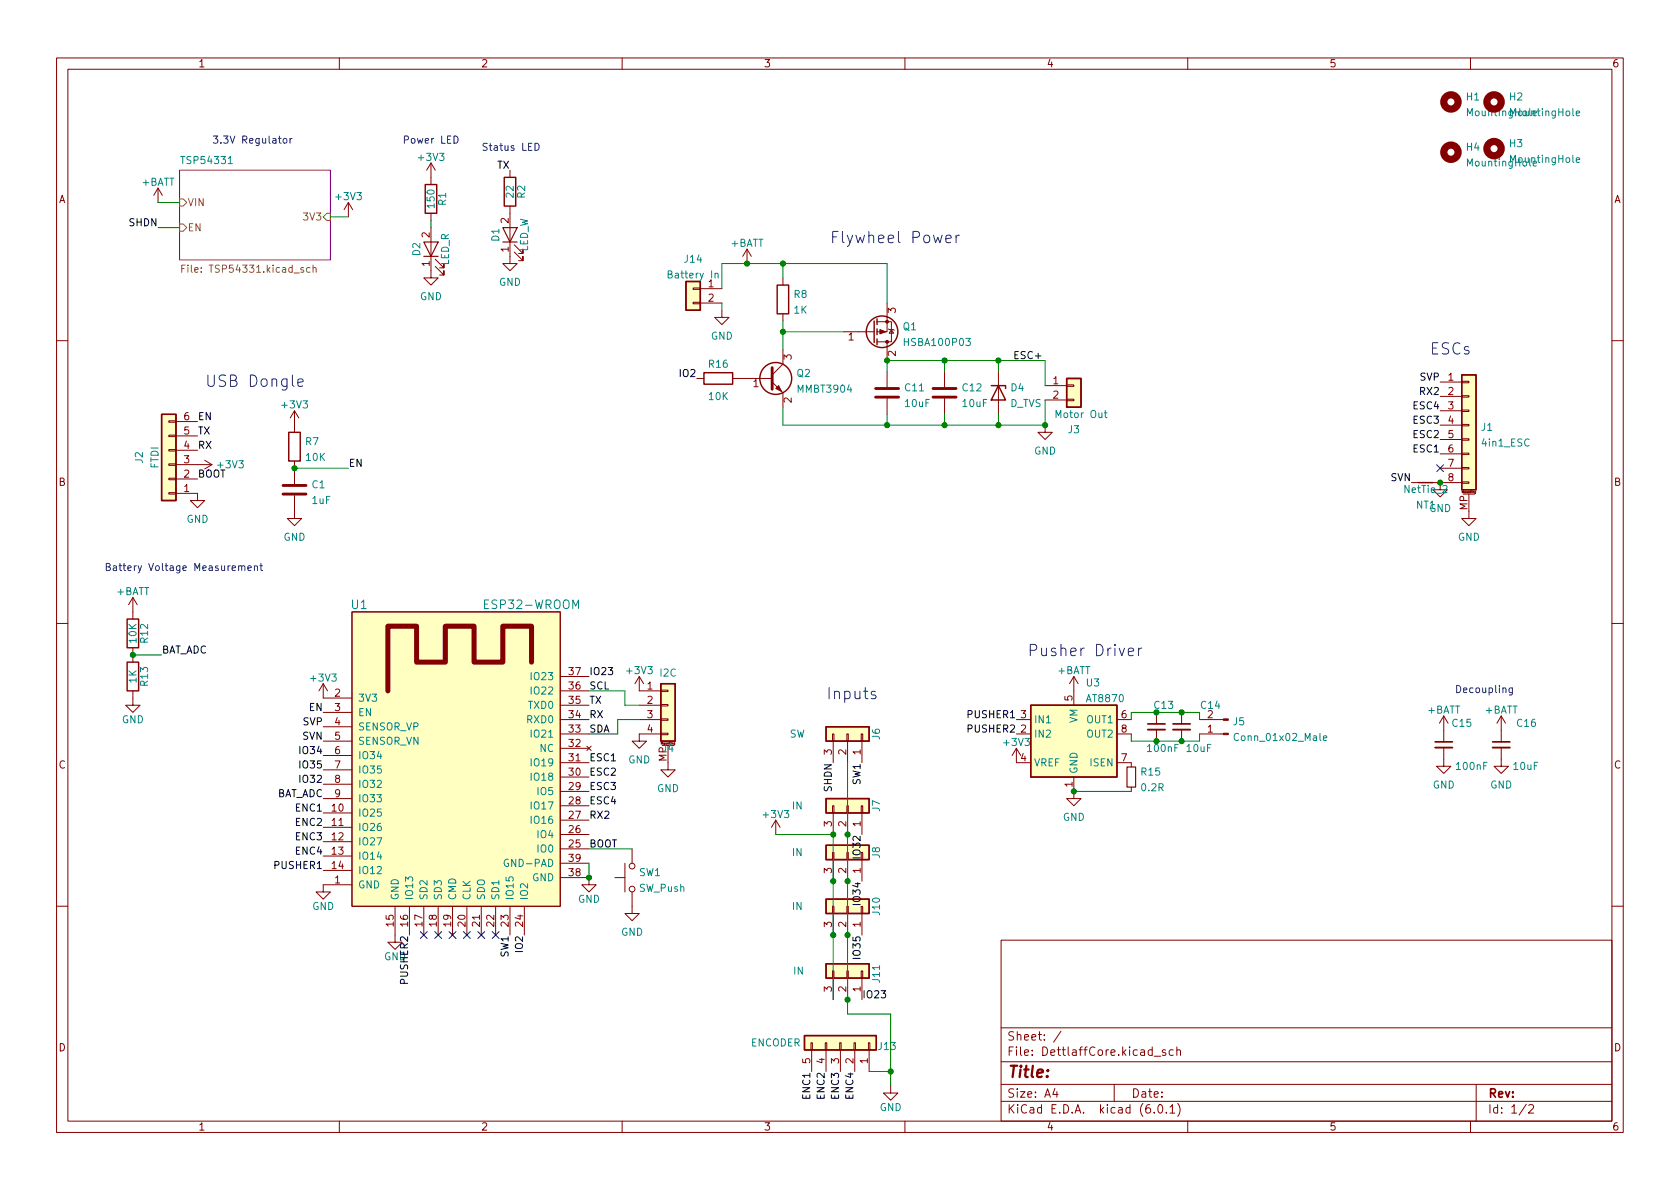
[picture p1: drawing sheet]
<svg xmlns="http://www.w3.org/2000/svg" width="297mm" height="210mm" viewBox="0 0 297 210" stroke-linecap="round" stroke-linejoin="round" font-family="sans-serif">
<g fill="none" stroke="#840000" stroke-width=".18">
<path d="M10 10.2h277v190.1h-277zM12 12.2h273v186.1h-273zM60 10.2v2M110 10.2v2M160 10.2v2M210 10.2v2M260 10.2v2M27.9 33.3l-.7 1.2M27.9 33.3v2.5M27.9 33.3l.8 1.2M61.6 35.8l-.8 1.3M61.6 35.8v2.5"/>
<path d="M61.6 35.8l.8 1.3M76.2 28.8v3.8M76.2 37.7v1.3M76.2 28.8l-.8 1.3M76.2 28.8l.8 1.3M90.2 36.4v10.2h1.2l-1.2 1.3-1.3-1.3h1.3M90.2 30.1v1.3M76.2 40.3v8.8h1.3l-1.3 1.3-1.3-1.3h1.3M77 47.1l1.5 1.5v-.7v.7h-.8M77 45.8l1.5 1.6v-.8v.8h-.8M90.9 44.6l1.6 1.5v-.8v.8h-.8M90.9 43.3l1.6 1.5v-.7v.7h-.8"/>
<path d="M122.6 53.5h1.2v.2h-1.2zM122.6 50.9h1.2v.3h-1.2zM123.8 51h3.8M123.8 53.6h3.8M127.6 54.9v1.2h1.3l-1.3 1.3-1.2-1.3h1.2M132.1 44.1l-.8 1.2M132.1 44.1v2.5M132.1 44.1l.7 1.2M138.4 49.1v1.3M138.4 55.5v1.3M149.2 58.7h5.4M155.1 56.9h2.5v3.5h-2.5"/>
<path d="M156.8 53.6v5.1h-1.7M157.1 58.2l.1 .1h.8l.1 .1M157.6 58.3l.4 .6h-.8zM10 60.2h2M29.8 74.4h1.3v.3h-1.3zM29.8 77h1.3v.2h-1.3zM29.8 79.5h1.3v.3h-1.3zM31.1 79.6h3.8M31.1 77.1h3.8M31.1 74.5h3.8M52.1 72.6l-.8 1.3M52.1 72.6v3.8"/>
<path d="M52.1 72.6l.7 1.3M123.2 66.9h1.3M129.5 66.9h7M136.5 67.6l1.9 1.9v2.5M138.4 61.8v2.6l-1.9 1.9M156.8 60.4v3.3M156.8 65.7v2.7M156.8 70.5v2.8M167 65.7v2.7M167 70.5v2.8M176.5 65.7v7.6M184.8 75.2v1.2h1.3l-1.3 1.3-1.3-1.3h1.3"/>
<path d="M184.8 68.2h3.8M184.8 70.7h3.8M188.6 70.6h1.3v.3h-1.3zM188.6 68.1h1.3v.2h-1.3zM254.6 67.6h3.8M254.6 70.1h3.8M254.6 72.6h3.8M254.6 75.2h3.8M254.6 77.7h3.8M258.4 77.6h1.3v.2h-1.3zM258.4 75.1h1.3v.2h-1.3zM258.4 72.5h1.3v.3h-1.3z"/>
<path d="M258.4 70h1.3v.2h-1.3zM258.4 67.4h1.3v.3h-1.3zM285 60.2h2M29.8 82h1.3v.3h-1.3zM29.8 84.6h1.3v.2h-1.3zM29.8 87.1h1.3v.3h-1.3zM31.1 87.2h3.8v1.3h-1.2l1.2 1.3 1.3-1.3h-1.3M31.1 82.2h6.4M31.1 84.7h3.8M36.2 81.4l1.3 .8M37.5 82.2l-1.3 .7M52.1 87.6v4.1h1.2l-1.2 1.3-1.3-1.3h1.3"/>
<path d="M52.1 81.5v4.1M254.6 80.3h3.8M254.6 82.8h3.8M254.6 85.3h3.8M258.4 85.2h1.3v.3h-1.3zM258.4 82.7h1.3v.2h-1.3zM258.4 80.1h1.3v.3h-1.3zM258.7 87.4h2M259.7 87.4v4.3h1.3l-1.3 1.3-1.3-1.3h1.3M260.9 86.9v.3l-.2 .1M260.9 86.9l-.2 .1 .1 .1h.1M10 110.2h2"/>
<path d="M23.5 105.7l-.8 1.2M23.5 105.7v3.8M23.5 114.5v2.6M23.5 105.7l.8 1.2M62.2 108.2h36.9v52.1h-36.9zM99.1 119.6h5M113 119.6v2.6h3.8M113 119.6l-.7 1.3M113 119.6l.8 1.3M189.9 119.6l-.8 1.3M189.9 119.6v5.1M189.9 119.6l.7 1.3"/>
<path d="M285 110.2h2M23.5 122.2v2.5h1.3l-1.3 1.3-1.3-1.3h1.3M57.1 120.9v2.5h5.1M57.1 126h5.1M57.1 128.5h5.1M57.1 131.1h5.1M57.1 133.6h5.1M57.1 136.1h5.1M57.1 138.7h5.1M57.1 120.9l-.7 1.3M57.1 120.9l.8 1.3M99.1 139.9h5"/>
<path d="M99.1 137.4h5M99.1 134.9h5M99.1 132.3h5M99.1 129.8h5M99.1 127.2h5M99.1 124.7h5M99.1 122.2h5M103.8 131.9l.7 .8M104.5 131.9l-.7 .8M113 127.2h3.8M113 124.7h3.8M116.8 129.7h1.3v.2h-1.3z"/>
<path d="M116.8 127.1h1.3v.3h-1.3zM116.8 124.6h1.3v.2h-1.3zM116.8 122h1.3v.3h-1.3zM116.8 129.8h-3.8v1.3h1.3l-1.3 1.2-1.2-1.2h1.2M118.1 131.8v4.3h1.3l-1.3 1.3-1.3-1.3h1.3M147.2 129.8h.2v1.3h-.2zM147.3 131.1v3.8M149.7 129.8h.3v1.3h-.3zM149.9 131.1v3.8M152.3 129.8h.2v1.3h-.2zM152.4 131.1v3.8M179.7 132.3v2.6h2.5"/>
<path d="M179.7 129.8h2.5M179.7 127.2h2.5M179.7 132.3l-.8 1.3M179.7 132.3l.8 1.3M189.9 137.4v3.8h1.2l-1.2 1.3-1.3-1.3h1.3M197.5 134.9h2.5v.7M197.5 129.8h2.5M197.5 127.2h2.5M200 139.2v.7M204.5 126v2M204.5 129v2.1M208.9 126v2"/>
<path d="M208.9 129v2.1M212.1 129.8h4.2M212.1 127.2h4.2M255.3 132.2v3.3h1.2l-1.2 1.3-1.3-1.3h1.3M255.3 126.6l-.8 1.3M255.3 126.6v4.6M255.3 126.6l.7 1.3M265.4 132.2v3.3h1.3l-1.3 1.3-1.2-1.3h1.2M265.4 126.6l-.7 1.3M265.4 126.6v4.6M265.4 126.6l.8 1.3M57.1 143.8h5.1"/>
<path d="M57.1 146.3h5.1M57.1 148.8h5.1M57.1 151.4h5.1M57.1 153.9h5.1M57.1 141.2h5.1M62.2 156.5h-5.1v1.2h1.3l-1.3 1.3-1.2-1.3h1.2M99.1 155.2h5v1.3h1.3l-1.3 1.2-1.2-1.2h1.2M99.1 150.1h5M99.1 147.6h5M99.1 145h5M99.1 142.5h5M99.1 152.6h5"/>
<path d="M108.7 155.2h1.8M110.5 152.6v5.1M111.8 157.7v3.8h1.2l-1.2 1.3-1.3-1.3h1.3M111.8 150.1v2.5M137.2 145l.7 1.3M137.2 145v2.6M137.2 145l-.8 1.3M147.2 142.5h.2v1.3h-.2zM147.2 150.7h.2v1.3h-.2zM147.3 143.8v3.8M147.3 152v3.8M149.7 142.5h.3v1.3h-.3z"/>
<path d="M149.7 150.7h.3v1.3h-.3zM149.9 143.8v3.8M149.9 152v3.8M152.3 142.5h.2v1.3h-.2zM152.3 150.7h.2v1.3h-.2zM152.4 143.8v3.8M152.4 152v3.8M10 160.2h2M69.8 160.3v6.3h1.3l-1.3 1.3-1.2-1.3h1.2M72.4 160.3v5M74.9 160.3v5M77.5 160.3v5"/>
<path d="M80 160.3v5M82.5 160.3v5M85.1 160.3v5M87.6 160.3v5M90.2 160.3v5M92.7 160.3v5M147.2 160.3h.2v1.2h-.2zM147.2 171.7h.2v1.3h-.2zM147.3 161.5v3.8M147.3 173v3.8M149.7 160.3h.3v1.2h-.3zM149.7 171.7h.3v1.3h-.3z"/>
<path d="M149.9 161.5v3.8M149.9 173v3.8M152.3 160.3h.2v1.2h-.2zM152.3 171.7h.2v1.3h-.2zM152.4 161.5v3.8M152.4 173v3.8M177 166.3h108v32h-108zM285 160.2h2M60 198.3v2M110 198.3v2M143.4 184.4h.2v1.3h-.2zM143.5 185.7v3.8"/>
<path d="M145.9 184.4h.3v1.3h-.3zM146 185.7v3.8M148.5 184.4h.2v1.3h-.2zM148.6 185.7v3.8M151 184.4h.3v1.3h-.3zM151.1 185.7v3.8M153.5 184.4h.3v1.3h-.3zM153.7 185.7v3.8M157.5 192v1.3h1.2l-1.2 1.3-1.3-1.3h1.3M160 198.3v2M177 194.8h108M177 191.8h108"/>
<path d="M177 187.8h108M177 181.8h108M186.5 192.5l-.4 1h1M186.9 193v1M187.6 182.4l-1.3 1.9M197 191.8v3M204.1 196.7v.1M204.1 186.8h1.1M204.9 195.4l.2-.1a.81 .81 0 0 1 .6 .7 .81 .81 0 0 1-.3 .8h-.2a.81 .81 0 0 1-.6-.6 .81 .81 0 0 1 .3-.8zM206.1 185.7l-.4-.1-.2 .2 .1 .3 .5 .1v.4h-.6M206.2 196.7v.1M206.9 195.8l.4-.5v1.5"/>
<path d="M206.9 196.8h.8M207.4 185.7l-.4-.1-.3 .3v.4l.2 .3h.5M208.1 185.8l.2-.2 .3 .1 .1 .9M208.1 185.1v1.5M208.2 195.1a1.72 1.72 0 0 1 0 2.3M210 198.3v2M260 198.3v2M261 191.8v6.5M269.9 195.3l-1.3 1.9M270.3 195.5l.6-.2 .2 .2 .1 .3-1 1h1"/>
<circle cx="111.8" cy="157.2" r=".51"/>
<circle cx="111.8" cy="153.2" r=".51"/>
</g>
<path d="M31.7 30.1h26.7v15.9h-26.7z" fill="#fff" stroke="#fff" stroke-width=".18"/>
<path d="M31.7 30.1h26.7v15.9h-26.7z" fill="none" stroke="#840084" stroke-width=".18"/>
<path d="M31.7 35.2h.7l.6 .6-.6 .6h-.7zM31.7 39.6h.7l.6 .7-.6 .6h-.7zM57.8 37.7h.6v1.3h-.6l-.7-.7zM32.1 47.5h.5M32.7 46.9h-.6v1.2M54.8 47.4l-.4-.1-.2 .2 .1 .6h.5M55.4 47.4l.1-.1 .3 .1 .1 .7M55.4 46.9v1.2" fill="none" stroke="#848400" stroke-width=".18"/>
<path d="M40.4 28.9h.7M278.7 20l.6-.1-.1-.2-.3-.1-.2 .2 .1 .6h.4M278.7 28.3l.6-.1-.1-.3h-.3l-.2 .2 .1 .6h.4M126.4 48.4l.2-.1 .3 .1 .1 .8M195.2 73h.5M195.4 72.6v1.1l.3 .1M234 130.5l.6-.1-.1-.2-.3-.1-.2 .2v.6h.5M89.9 152a.59 .59 0 0 0-.8 .6 .59 .59 0 0 0 .8 .6v-.5h-.2" fill="none" stroke="#008484" stroke-width=".18"/>
<g fill="none" stroke="#840000" stroke-width=".25">
<path d="M75.2 32.6h2v5.1h-2zM89.2 31.4h2v5h-2zM121.3 49.8h2.5v5.1h-2.5zM137.4 50.4h2v5.1h-2zM154.6 56.8v3.8M155.1 56.4v1M155.1 58.2v1M155.1 59.9v1.1M28.6 73.3h2.5v15.2h-2.5zM51.1 76.4h2v5.1h-2zM124.5 65.9h5v2h-5zM175.3 68.2h2.5v.5"/>
<path d="M176.5 68.2l1.3 2.5h-2.5zM188.6 66.9h2.5v5.1h-2.5zM258.4 66.3h2.6v20.3h-2.6zM22.5 109.5h2v5h-2zM22.5 117.1h2v5.1h-2zM116.8 120.9h2.6v10.2h-2.6zM146 128.5h7.7v2.6h-7.7zM182.2 124.7h15.3v12.7h-15.3zM146 141.2h7.7v2.6h-7.7zM146 159h7.7v2.5h-7.7zM146 149.5h7.7v2.5h-7.7zM146 170.4h7.7v2.6h-7.7z"/>
<path d="M142.2 183.1h12.7v2.6h-12.7z"/>
<circle cx="156" cy="58.7" r="2.79"/>
<circle cx="137.2" cy="66.9" r="2.82"/>
</g>
<path d="M136.5 65v3.8M154.8 70.2h4.1M154.8 68.7h4.1M165 70.2h4M165 68.7h4M50 87.4h4.1M50 85.8h4.1" fill="none" stroke="#840000" stroke-width=".51"/>
<g fill="#ffffc2" stroke="#ffffc2" stroke-width=".18">
<path d="M121.3 49.8h2.5v5.1h-2.5z"/>
<path d="M146 128.5h7.7v2.6h-7.7z"/>
<path d="M62.2 108.2h36.9v52.1h-36.9z"/>
<path d="M182.2 124.7h15.3v12.7h-15.3z"/>
<path d="M188.6 66.9h2.5v5.1h-2.5z"/>
<path d="M116.8 120.9h2.6v10.2h-2.6z"/>
<path d="M146 141.2h7.7v2.6h-7.7z"/>
<path d="M146 159h7.7v2.5h-7.7z"/>
<path d="M146 149.5h7.7v2.5h-7.7z"/>
<path d="M146 170.4h7.7v2.6h-7.7z"/>
<path d="M142.2 183.1h12.7v2.6h-12.7z"/>
<path d="M28.6 73.3h2.5v15.2h-2.5z"/>
<path d="M258.4 66.3h2.6v20.3h-2.6z"/>
</g>
<g fill="#840000" stroke="#840000" stroke-width=".18">
<path d="M137.2 68.7l.5-.5 .5 1z"/>
<path d="M155.6 58.3l1 .4-1 .3z"/>
<path d="M216.3 127.1h.9v.3h-.9z"/>
<path d="M216.3 129.7h.9v.2h-.9z"/>
<circle cx="156.8" cy="56.9" r=".25"/>
<circle cx="156.8" cy="60.4" r=".25"/>
</g>
<path d="M94 117.1v-6.4h-5.1v6.4h-5.1v-6.4h-5.1v6.4h-5v-6.4h-5.1v11.5" fill="none" stroke="#840000" stroke-width=".89"/>
<path d="M202.9 129h3.1M207.4 129h3M253.7 132.2h3.1M263.9 132.2h3.1" fill="none" stroke="#840000" stroke-width=".33"/>
<path d="M202.9 128h3.1M207.4 128h3M253.7 131.2h3.1M263.9 131.2h3.1" fill="none" stroke="#840000" stroke-width=".3"/>
<path d="M74.9 42.8h2.6l-1.3 2.5zM74.9 45.3h2.6M88.9 40.3h2.5l-1.2 2.5zM88.9 42.8h2.5M199.3 135.6h1.5v3.6h-1.5z" fill="none" stroke="#840000" stroke-width=".2"/>
<g fill="none" stroke="#840000" stroke-width="1.3">
<circle cx="256.5" cy="18" r="1.27"/>
<circle cx="264.2" cy="18" r="1.27"/>
<circle cx="256.5" cy="26.9" r="1.27"/>
<circle cx="264.2" cy="26.3" r="1.27"/>
</g>
<g fill="none" stroke="#0000c2" stroke-width=".18">
<path d="M50.2 24.5h.3l.2 .2v.4l-.2 .2h-.3l-.1-.2zM51.3 24.5v.8M51.6 24.5l-.3 .2M80.3 24.1a.64 .64 0 0 1 .7 .6 .64 .64 0 0 1-.7 .6zM94.6 25.3a.64 .64 0 0 1 .7 .7 .64 .64 0 0 1-.7 .6zM167.2 42.3l1-.2-.1-.4-.6-.1-.3 .3 .1 .9 .2 .1 .6-.1M169 41.6v1.3M169.6 41.6a.51 .51 0 0 0-.6 .4M52.7 67.7l.9-.2-.1-.4-.6-.1-.2 .3v.9l.2 .1 .6-.1M46.1 99.6v1.1l.3 .2M42.2 100.2l.2-.2 .3 .1v.8M42.7 100.2l.2-.2 .3 .1 .1 .8"/>
<path d="M43.8 100.5l.6-.2v-.2l-.4-.1-.2 .2 .1 .6h.5M45 100.2l.2-.2 .3 .1v.8M45 100v.9M45.9 100h.5M199.5 115.3l.9-.2v-.4l-.6-.1-.3 .3 .1 1h.2h.6M201.3 114.6v1.3M201.9 114.6a.51 .51 0 0 0-.6 .4M154.8 122.3l-.5-.1-.3 .3 .1 .3 .7 .2 .1 .2-.1 .3-.2 .1-.6-.1M267.4 121.6v1.1l-.2 .2-.3-.1M267.4 121.7l-.4-.1-.2 .3 .1 .5h.5"/>
</g>
<g fill="none" stroke="#008400" stroke-width=".18">
<path d="M27.9 35.8h3.8M58.4 38.3h3.2M76.2 39v1.3M27.9 40.3h3.8M127.6 51v-4.4h29.2v7M127.6 53.6v1.3M138.4 58.7h10.8M138.4 46.6v2.5M138.4 56.8v5M156.8 65.7v-2h28v4.5M156.8 73.3v1.9M167 63.7v2"/>
<path d="M167 73.3v1.9M176.5 63.7v2M176.5 73.3v1.9M184.8 70.7v4.5h-46.4v-3.2M52.1 82.8h9.5M23.5 115.8h5.1M104.1 122.2h6.4v2.5h2.5M113 127.2h-3.8v2.6h-5.1M149.9 134.9v44.4h7.6v12.7M189.9 139.9h10.1M200 127.2v-1.2h12.1v1.2M200 129.8v1.3h12.1v-1.3"/>
<path d="M104.1 152.6v2.6M104.1 150.1h7.7M137.2 147.6h10.1v29.2M153.7 189.5h3.8"/>
</g>
<g fill="none" stroke="#000084" stroke-width=".18">
<path d="M254 82.2l1.2 1.2M255.2 82.2l-1.2 1.2M74.3 164.7l1.2 1.3M75.5 164.7l-1.2 1.3M76.9 164.7l1.2 1.3M78.1 164.7l-1.2 1.3M79.4 164.7l1.2 1.3M80.6 164.7l-1.2 1.3M81.9 164.7l1.3 1.3M83.2 164.7l-1.3 1.3M84.5 164.7l1.2 1.3M85.7 164.7l-1.2 1.3"/>
<path d="M87 164.7l1.2 1.3M88.2 164.7l-1.2 1.3"/>
</g>
<g fill="#008400" stroke="#008400" stroke-width=".18">
<circle cx="184.8" cy="75.2" r=".46"/>
<circle cx="176.5" cy="75.2" r=".46"/>
<circle cx="167" cy="75.2" r=".46"/>
<circle cx="156.8" cy="75.2" r=".46"/>
<circle cx="176.5" cy="63.7" r=".46"/>
<circle cx="167" cy="63.7" r=".46"/>
<circle cx="189.9" cy="139.9" r=".46"/>
<circle cx="156.8" cy="63.7" r=".46"/>
<circle cx="104.1" cy="155.2" r=".46"/>
<circle cx="208.9" cy="126" r=".46"/>
<circle cx="208.9" cy="131.1" r=".46"/>
<circle cx="147.3" cy="155.8" r=".46"/>
<circle cx="149.9" cy="155.8" r=".46"/>
<circle cx="149.9" cy="165.3" r=".46"/>
<circle cx="204.5" cy="131.1" r=".46"/>
<circle cx="204.5" cy="126" r=".46"/>
<circle cx="157.5" cy="189.5" r=".46"/>
<circle cx="149.9" cy="147.6" r=".46"/>
<circle cx="147.3" cy="147.6" r=".46"/>
<circle cx="23.5" cy="115.8" r=".46"/>
<circle cx="52.1" cy="82.8" r=".46"/>
<circle cx="147.3" cy="165.3" r=".46"/>
<circle cx="149.9" cy="176.8" r=".46"/>
<circle cx="138.4" cy="58.7" r=".46"/>
<circle cx="138.4" cy="46.6" r=".46"/>
<circle cx="132.1" cy="46.6" r=".46"/>
<circle cx="254.6" cy="85.3" r=".46"/>
</g>
<g font-size="2.8" fill="#0000c2">
<text x="146.7" y="43">Flywheel Power</text>
<text x="252.7" y="62.7">ESCs</text>
<text x="36.2" y="68.4">USB Dongle</text>
<text x="181.6" y="116">Pusher Driver</text>
<text x="146" y="123.7">Inputs</text>
</g>
<text font-size="2.8" fill="#840000" x="178" y="190.6">Title:</text>
<g font-size="2.1" fill="#008484">
<text x="62.1" y="107.7">U1</text>
<text x="86" y="107.7">ESP32-WROOM</text>
</g>
<g font-size="2.1" fill="#840000">
<text x="178" y="184">Sheet: /</text>
<text x="178" y="186.7">File: DettlaffCore.kicad_sch</text>
<text x="178" y="196.9">KiCad E.D.A. kicad (6.0.1)</text>
<text x="178" y="194.1">Size: A4</text>
<text x="200" y="194.1">Date:</text>
<text x="263" y="194.1">Rev:</text>
<text x="263" y="196.9">Id: 1/2</text>
</g>
<g font-size="1.8" fill="#840000">
<text x="35" y="11.9">1</text>
<text x="85" y="11.9">2</text>
<text x="135" y="11.9">3</text>
<text x="185" y="11.9">4</text>
<text x="235" y="11.9">5</text>
<text x="285" y="11.9">6</text>
<text x="10.3" y="35.9">A</text>
<text x="285.3" y="35.9">A</text>
<text x="89.9" y="39.5" transform="rotate(-90 89.9 39.5)">2</text>
<text x="75.9" y="47.1" transform="rotate(-90 75.9 47.1)">1</text>
<text x="75.9" y="42" transform="rotate(-90 75.9 42)">2</text>
<text x="89.9" y="44.6" transform="rotate(-90 89.9 44.6)">1</text>
<text x="125.2" y="50.8">1</text>
<text x="125.2" y="53.3">2</text>
<text x="158.4" y="55.4" transform="rotate(-90 158.4 55.4)">3</text>
<text x="140" y="63.6" transform="rotate(-90 140 63.6)">3</text>
<text x="150" y="60.2">1</text>
<text x="158.4" y="63" transform="rotate(-90 158.4 63)">2</text>
<text x="133.2" y="68.4">1</text>
<text x="140" y="71.2" transform="rotate(-90 140 71.2)">2</text>
<text x="186.2" y="67.9">1</text>
<text x="186.2" y="70.5">2</text>
<text x="256" y="67.3">1</text>
<text x="256" y="69.8">2</text>
<text x="32.5" y="76.8">5</text>
<text x="32.5" y="74.3">6</text>
<text x="256" y="72.4">3</text>
<text x="256" y="74.9">4</text>
<text x="256" y="77.5">5</text>
<text x="32.5" y="81.9">3</text>
<text x="32.5" y="79.4">4</text>
<text x="256" y="80">6</text>
<text x="256" y="82.5">7</text>
<text x="10.3" y="85.9">B</text>
<text x="32.5" y="87">1</text>
<text x="32.5" y="84.4">2</text>
<text x="256" y="85.1">8</text>
<text x="285.3" y="85.9">B</text>
<text x="259.5" y="90.2" transform="rotate(-90 259.5 90.2)">MP</text>
<text x="100.6" y="119.4">37</text>
<text x="59.2" y="123.2">2</text>
<text x="59.2" y="125.7">3</text>
<text x="100.6" y="124.5">35</text>
<text x="100.6" y="121.9">36</text>
<text x="114.4" y="121.9">1</text>
<text x="114.4" y="124.5">2</text>
<text x="189.6" y="123.9" transform="rotate(-90 189.6 123.9)">5</text>
<text x="59.2" y="128.3">4</text>
<text x="59.2" y="130.8">5</text>
<text x="100.6" y="129.5">33</text>
<text x="100.6" y="127">34</text>
<text x="114.4" y="127">3</text>
<text x="114.4" y="129.5">4</text>
<text x="180.5" y="129.5">2</text>
<text x="180.5" y="127">3</text>
<text x="198.3" y="127">6</text>
<text x="198.3" y="129.5">8</text>
<text x="213.5" y="129.5">1</text>
<text x="213.5" y="127">2</text>
<text x="10.3" y="135.9">C</text>
<text x="59.2" y="133.3">6</text>
<text x="59.2" y="135.9">7</text>
<text x="100.6" y="137.2">30</text>
<text x="100.6" y="134.6">31</text>
<text x="100.6" y="132.1">32</text>
<text x="117.9" y="134.7" transform="rotate(-90 117.9 134.7)">MP</text>
<text x="147.1" y="133.5" transform="rotate(-90 147.1 133.5)">3</text>
<text x="149.6" y="133.5" transform="rotate(-90 149.6 133.5)">2</text>
<text x="152.1" y="133.5" transform="rotate(-90 152.1 133.5)">1</text>
<text x="180.5" y="134.6">4</text>
<text x="198.3" y="134.6">7</text>
<text x="285.3" y="135.9">C</text>
<text x="58.7" y="143.5">10</text>
<text x="59.2" y="138.4">8</text>
<text x="59.2" y="141">9</text>
<text x="100.6" y="142.2">28</text>
<text x="100.6" y="139.7">29</text>
<text x="189.6" y="139.2" transform="rotate(-90 189.6 139.2)">1</text>
<text x="58.7" y="146">11</text>
<text x="58.7" y="148.6">12</text>
<text x="100.6" y="149.9">25</text>
<text x="100.6" y="147.3">26</text>
<text x="100.6" y="144.8">27</text>
<text x="147.1" y="146.2" transform="rotate(-90 147.1 146.2)">3</text>
<text x="149.6" y="146.2" transform="rotate(-90 149.6 146.2)">2</text>
<text x="152.1" y="146.2" transform="rotate(-90 152.1 146.2)">1</text>
<text x="58.7" y="151.1">13</text>
<text x="58.7" y="153.7">14</text>
<text x="100.6" y="154.9">38</text>
<text x="100.6" y="152.4">39</text>
<text x="147.1" y="154.4" transform="rotate(-90 147.1 154.4)">3</text>
<text x="149.6" y="154.4" transform="rotate(-90 149.6 154.4)">2</text>
<text x="152.1" y="154.4" transform="rotate(-90 152.1 154.4)">1</text>
<text x="59.2" y="156.2">1</text>
<text x="69.6" y="163.8" transform="rotate(-90 69.6 163.8)">15</text>
<text x="72.1" y="163.8" transform="rotate(-90 72.1 163.8)">16</text>
<text x="74.7" y="163.8" transform="rotate(-90 74.7 163.8)">17</text>
<text x="77.2" y="163.8" transform="rotate(-90 77.2 163.8)">18</text>
<text x="79.8" y="163.8" transform="rotate(-90 79.8 163.8)">19</text>
<text x="82.3" y="163.8" transform="rotate(-90 82.3 163.8)">20</text>
<text x="84.8" y="163.8" transform="rotate(-90 84.8 163.8)">21</text>
<text x="87.4" y="163.8" transform="rotate(-90 87.4 163.8)">22</text>
<text x="89.9" y="163.8" transform="rotate(-90 89.9 163.8)">23</text>
<text x="92.5" y="163.8" transform="rotate(-90 92.5 163.8)">24</text>
<text x="147.1" y="163.9" transform="rotate(-90 147.1 163.9)">3</text>
<text x="149.6" y="163.9" transform="rotate(-90 149.6 163.9)">2</text>
<text x="152.1" y="163.9" transform="rotate(-90 152.1 163.9)">1</text>
<text x="147.1" y="175.4" transform="rotate(-90 147.1 175.4)">3</text>
<text x="149.6" y="175.4" transform="rotate(-90 149.6 175.4)">2</text>
<text x="152.1" y="175.4" transform="rotate(-90 152.1 175.4)">1</text>
<text x="10.3" y="185.9">D</text>
<text x="285.3" y="185.9">D</text>
<text x="143.3" y="188.1" transform="rotate(-90 143.3 188.1)">5</text>
<text x="145.8" y="188.1" transform="rotate(-90 145.8 188.1)">4</text>
<text x="148.3" y="188.1" transform="rotate(-90 148.3 188.1)">3</text>
<text x="150.9" y="188.1" transform="rotate(-90 150.9 188.1)">2</text>
<text x="153.4" y="188.1" transform="rotate(-90 153.4 188.1)">1</text>
<text x="35" y="199.9">1</text>
<text x="85" y="199.9">2</text>
<text x="135" y="199.9">3</text>
<text x="185" y="199.9">4</text>
<text x="235" y="199.9">5</text>
<text x="285" y="199.9">6</text>
</g>
<g font-size="1.8" fill="#008484">
<text x="259.3" y="17.8">H1</text>
<text x="266.9" y="17.8">H2</text>
<text x="259.6" y="20.5">MountingHole</text>
<text x="267.3" y="20.5">MountingHole</text>
<text x="32.4" y="29">TSP54331</text>
<text x="74.1" y="28.4">+3V3</text>
<text x="259.3" y="26.6">H4</text>
<text x="259.6" y="29.4">MountingHole</text>
<text x="266.9" y="26">H3</text>
<text x="267.3" y="28.8">MountingHole</text>
<text x="25.1" y="32.8">+BATT</text>
<text x="59.5" y="35.4">+3V3</text>
<text x="90.8" y="34.9" transform="rotate(-90 90.8 34.9)">22</text>
<text x="92.8" y="35" transform="rotate(-90 92.8 35)">R2</text>
<text x="76.8" y="36.6" transform="rotate(-90 76.8 36.6)">150</text>
<text x="78.9" y="36.3" transform="rotate(-90 78.9 36.3)">R1</text>
<text x="74.3" y="45.2" transform="rotate(-90 74.3 45.2)">D2</text>
<text x="79.4" y="47" transform="rotate(-90 79.4 47)">LED_R</text>
<text x="88.3" y="42.7" transform="rotate(-90 88.3 42.7)">D1</text>
<text x="93.3" y="44.6" transform="rotate(-90 93.3 44.6)">LED_W</text>
<text x="121.1" y="46.4">J14</text>
<text x="129.2" y="43.6">+BATT</text>
<text x="74.2" y="53.1">GND</text>
<text x="88.2" y="50.5">GND</text>
<text x="118.5" y="49.2">Battery In</text>
<text x="140.4" y="52.7">R8</text>
<text x="140.4" y="55.5">1K</text>
<text x="159.7" y="58.4">Q1</text>
<text x="125.4" y="65">R16</text>
<text x="125.7" y="60.1">GND</text>
<text x="160.1" y="61.2">HSBA100P03</text>
<text x="125.4" y="70.7">10K</text>
<text x="140.9" y="66.6">Q2</text>
<text x="141.2" y="69.4">MMBT3904</text>
<text x="160.1" y="69.2">C11</text>
<text x="160.1" y="72">10uF</text>
<text x="170.2" y="69.2">C12</text>
<text x="170.3" y="72">10uF</text>
<text x="178.5" y="72">D_TVS</text>
<text x="178.8" y="69.2">D4</text>
<text x="50" y="72.2">+3V3</text>
<text x="186.9" y="73.9">Motor Out</text>
<text x="188.9" y="76.6">J3</text>
<text x="261.9" y="76.2">J1</text>
<text x="25.2" y="81.9" transform="rotate(-90 25.2 81.9)">J2</text>
<text x="28" y="82.9" transform="rotate(-90 28 82.9)">FTDI</text>
<text x="54" y="78.7">R7</text>
<text x="54.2" y="81.5">10K</text>
<text x="182.8" y="80.4">GND</text>
<text x="262.1" y="79">4in1_ESC</text>
<text x="55.2" y="86.3">C1</text>
<text x="55.2" y="89.1">1uF</text>
<text x="248.4" y="87.2">NetTie_2</text>
<text x="250.4" y="89.9">NT1</text>
<text x="33" y="92.4">GND</text>
<text x="50.1" y="95.6">GND</text>
<text x="252.7" y="90.5">GND</text>
<text x="257.7" y="95.6">GND</text>
<text x="20.6" y="105.2">+BATT</text>
<text x="24.1" y="113.6" transform="rotate(-90 24.1 113.6)">10K</text>
<text x="26.2" y="113.6" transform="rotate(-90 26.2 113.6)">R12</text>
<text x="110.9" y="119.2">+3V3</text>
<text x="116.7" y="119.6">I2C</text>
<text x="187" y="119.2">+BATT</text>
<text x="24.1" y="120.8" transform="rotate(-90 24.1 120.8)">1K</text>
<text x="26.2" y="121.3" transform="rotate(-90 26.2 121.3)">R13</text>
<text x="55.1" y="120.5">+3V3</text>
<text x="63.2" y="124.1">3V3</text>
<text x="93.5" y="125.3">TXD0</text>
<text x="94.2" y="122.8">IO22</text>
<text x="94.2" y="120.3">IO23</text>
<text x="192.1" y="121.4">U3</text>
<text x="192.3" y="124.2">AT8870</text>
<text x="204.1" y="125.3">C13</text>
<text x="212.4" y="125.3">C14</text>
<text x="21.5" y="127.9">GND</text>
<text x="63.2" y="126.6">EN</text>
<text x="63.2" y="129.2">SENSOR_VP</text>
<text x="63.2" y="131.7">SENSOR_VN</text>
<text x="93.3" y="127.9">RXD0</text>
<text x="94.2" y="130.4">IO21</text>
<text x="139.5" y="130.4">SW</text>
<text x="155.6" y="130.8" transform="rotate(-90 155.6 130.8)">J6</text>
<text x="177.6" y="131.9">+3V3</text>
<text x="182.8" y="130.4">IN2</text>
<text x="182.8" y="127.9">IN1</text>
<text x="190.5" y="127.9" transform="rotate(-90 190.5 127.9)">VM</text>
<text x="192.3" y="127.9">OUT1</text>
<text x="192.3" y="130.4">OUT2</text>
<text x="218.1" y="128.2">J5</text>
<text x="218.7" y="131">Conn_01x02_Male</text>
<text x="252.4" y="126.2">+BATT</text>
<text x="256.8" y="128.5">C15</text>
<text x="262.6" y="126.2">+BATT</text>
<text x="268.3" y="128.5">C16</text>
<text x="63.2" y="134.2">IO34</text>
<text x="63.2" y="136.8">IO35</text>
<text x="94.2" y="135.5">IO19</text>
<text x="95.5" y="133">NC</text>
<text x="111.1" y="135">GND</text>
<text x="117.1" y="133">J4</text>
<text x="182.8" y="135.5">VREF</text>
<text x="190.5" y="136.9" transform="rotate(-90 190.5 136.9)">GND</text>
<text x="192.8" y="135.5">ISEN</text>
<text x="201.8" y="137.1">R15</text>
<text x="203" y="133">100nF</text>
<text x="209.9" y="133">10uF</text>
<text x="257.6" y="136.1">100nF</text>
<text x="267.7" y="136.1">10uF</text>
<text x="63.2" y="139.3">IO32</text>
<text x="63.2" y="141.9">IO33</text>
<text x="94.2" y="143.1">IO17</text>
<text x="94.2" y="138">IO18</text>
<text x="95.2" y="140.6">IO5</text>
<text x="116.1" y="140.1">GND</text>
<text x="140.1" y="143.1">IN</text>
<text x="155.6" y="143.5" transform="rotate(-90 155.6 143.5)">J7</text>
<text x="201.9" y="139.9">0.2R</text>
<text x="253.3" y="139.4">GND</text>
<text x="263.5" y="139.4">GND</text>
<text x="63.2" y="144.4">IO25</text>
<text x="63.2" y="146.9">IO26</text>
<text x="63.2" y="149.5">IO27</text>
<text x="94.2" y="145.7">IO16</text>
<text x="95.2" y="148.2">IO4</text>
<text x="135.1" y="144.6">+3V3</text>
<text x="187.9" y="145.1">GND</text>
<text x="63.2" y="152">IO14</text>
<text x="63.2" y="154.6">IO12</text>
<text x="89.8" y="153.3">GND-PAD</text>
<text x="94.1" y="155.8">GND</text>
<text x="95.2" y="150.7">IO0</text>
<text x="113" y="154.9">SW1</text>
<text x="140.1" y="151.4">IN</text>
<text x="155.6" y="151.7" transform="rotate(-90 155.6 151.7)">J8</text>
<text x="55.2" y="160.9">GND</text>
<text x="63.2" y="157.1">GND</text>
<text x="70.5" y="159.3" transform="rotate(-90 70.5 159.3)">GND</text>
<text x="73" y="159.3" transform="rotate(-90 73 159.3)">IO13</text>
<text x="75.6" y="159.3" transform="rotate(-90 75.6 159.3)">SD2</text>
<text x="78.1" y="159.3" transform="rotate(-90 78.1 159.3)">SD3</text>
<text x="80.6" y="159.3" transform="rotate(-90 80.6 159.3)">CMD</text>
<text x="83.2" y="159.3" transform="rotate(-90 83.2 159.3)">CLK</text>
<text x="85.7" y="159.3" transform="rotate(-90 85.7 159.3)">SDO</text>
<text x="88.3" y="159.3" transform="rotate(-90 88.3 159.3)">SD1</text>
<text x="90.8" y="159.3" transform="rotate(-90 90.8 159.3)">IO15</text>
<text x="93.3" y="159.3" transform="rotate(-90 93.3 159.3)">IO2</text>
<text x="102.2" y="159.6">GND</text>
<text x="113" y="157.7">SW_Push</text>
<text x="140.1" y="160.9">IN</text>
<text x="155.6" y="161.7" transform="rotate(-90 155.6 161.7)">J10</text>
<text x="109.8" y="165.5">GND</text>
<text x="140.3" y="172.3">IN</text>
<text x="155.6" y="173.7" transform="rotate(-90 155.6 173.7)">J11</text>
<text x="132.7" y="185">ENCODER</text>
<text x="155.4" y="185.7">J13</text>
<text x="155.5" y="196.5">GND</text>
</g>
<g font-size="1.8" fill="#0000c2">
<text x="37.5" y="25.4">3.3V Regulator</text>
<text x="71.1" y="25.4">Power LED</text>
<text x="85.1" y="26.7">Status LED</text>
<text x="18.4" y="101">Battery Voltage Measurement</text>
<text x="257.2" y="122.5">Decoupling</text>
</g>
<g font-size="1.8">
<text x="87.9" y="29.8">TX</text>
<text x="22.9" y="40">SHDN</text>
<text x="179.1" y="63.5">ESC+</text>
<text x="120.3" y="66.7">IO2</text>
<text x="251.1" y="67.3">SVP</text>
<text x="251.2" y="69.8">RX2</text>
<text x="34.9" y="74.3">EN</text>
<text x="34.9" y="76.8">TX</text>
<text x="250" y="72.4">ESC4</text>
<text x="250" y="74.9">ESC3</text>
<text x="250" y="77.5">ESC2</text>
<text x="34.9" y="79.4">RX</text>
<text x="38.6" y="82.8">+3V3</text>
<text x="61.6" y="82.5">EN</text>
<text x="250" y="80">ESC1</text>
<text x="34.9" y="84.4">BOOT</text>
<text x="245.9" y="85.1">SVN</text>
<text x="28.6" y="115.6">BAT_ADC</text>
<text x="104.1" y="119.4">IO23</text>
<text x="54.7" y="125.7">EN</text>
<text x="104.1" y="121.9">SCL</text>
<text x="104.1" y="124.4">TX</text>
<text x="53.5" y="130.8">SVN</text>
<text x="53.6" y="128.3">SVP</text>
<text x="104.1" y="129.5">SDA</text>
<text x="104.1" y="127">RX</text>
<text x="171.4" y="129.5">PUSHER2</text>
<text x="171.4" y="127">PUSHER1</text>
<text x="53.3" y="133.3">IO34</text>
<text x="53.3" y="135.9">IO35</text>
<text x="104.1" y="134.6">ESC1</text>
<text x="104.1" y="137.1">ESC2</text>
<text x="48.7" y="141">BAT_ADC</text>
<text x="52.4" y="143.5">ENC1</text>
<text x="53.3" y="138.4">IO32</text>
<text x="104.1" y="142.2">ESC4</text>
<text x="104.1" y="139.7">ESC3</text>
<text x="147.1" y="139.9" transform="rotate(-90 147.1 139.9)">SHDN</text>
<text x="152.1" y="138.7" transform="rotate(-90 152.1 138.7)">SW1</text>
<text x="52.4" y="146">ENC2</text>
<text x="52.4" y="148.6">ENC3</text>
<text x="104.1" y="144.8">RX2</text>
<text x="104.1" y="149.8">BOOT</text>
<text x="48.8" y="153.7">PUSHER1</text>
<text x="52.4" y="151.1">ENC4</text>
<text x="152.1" y="151.4" transform="rotate(-90 152.1 151.4)">IO32</text>
<text x="152.1" y="159.7" transform="rotate(-90 152.1 159.7)">IO34</text>
<text x="67.9" y="169.8">GND</text>
<text x="72.1" y="173.7" transform="rotate(-90 72.1 173.7)">PUSHER2</text>
<text x="89.9" y="169.2" transform="rotate(-90 89.9 169.2)">SW1</text>
<text x="92.4" y="168.2" transform="rotate(-90 92.4 168.2)">IO2</text>
<text x="152.1" y="169.2" transform="rotate(-90 152.1 169.2)">IO35</text>
<text x="152.4" y="176.5">IO23</text>
<text x="143.2" y="194.2" transform="rotate(-90 143.2 194.2)">ENC1</text>
<text x="145.8" y="194.2" transform="rotate(-90 145.8 194.2)">ENC2</text>
<text x="148.3" y="194.2" transform="rotate(-90 148.3 194.2)">ENC3</text>
<text x="150.9" y="194.2" transform="rotate(-90 150.9 194.2)">ENC4</text>
</g>
<g font-size="1.8" fill="#848400">
<text x="33.1" y="36.4">VIN</text>
<text x="33.1" y="40.9">EN</text>
<text x="53.9" y="39">3V3</text>
<text x="33.2" y="48.2">File: TSP54331.kicad_sch</text>
</g>
<g font-size=".5" fill="#840000">
<text x="258.5" y="87.2">Mounting</text>
<text x="116.9" y="131.6">Mounting</text>
</g>
</svg>
